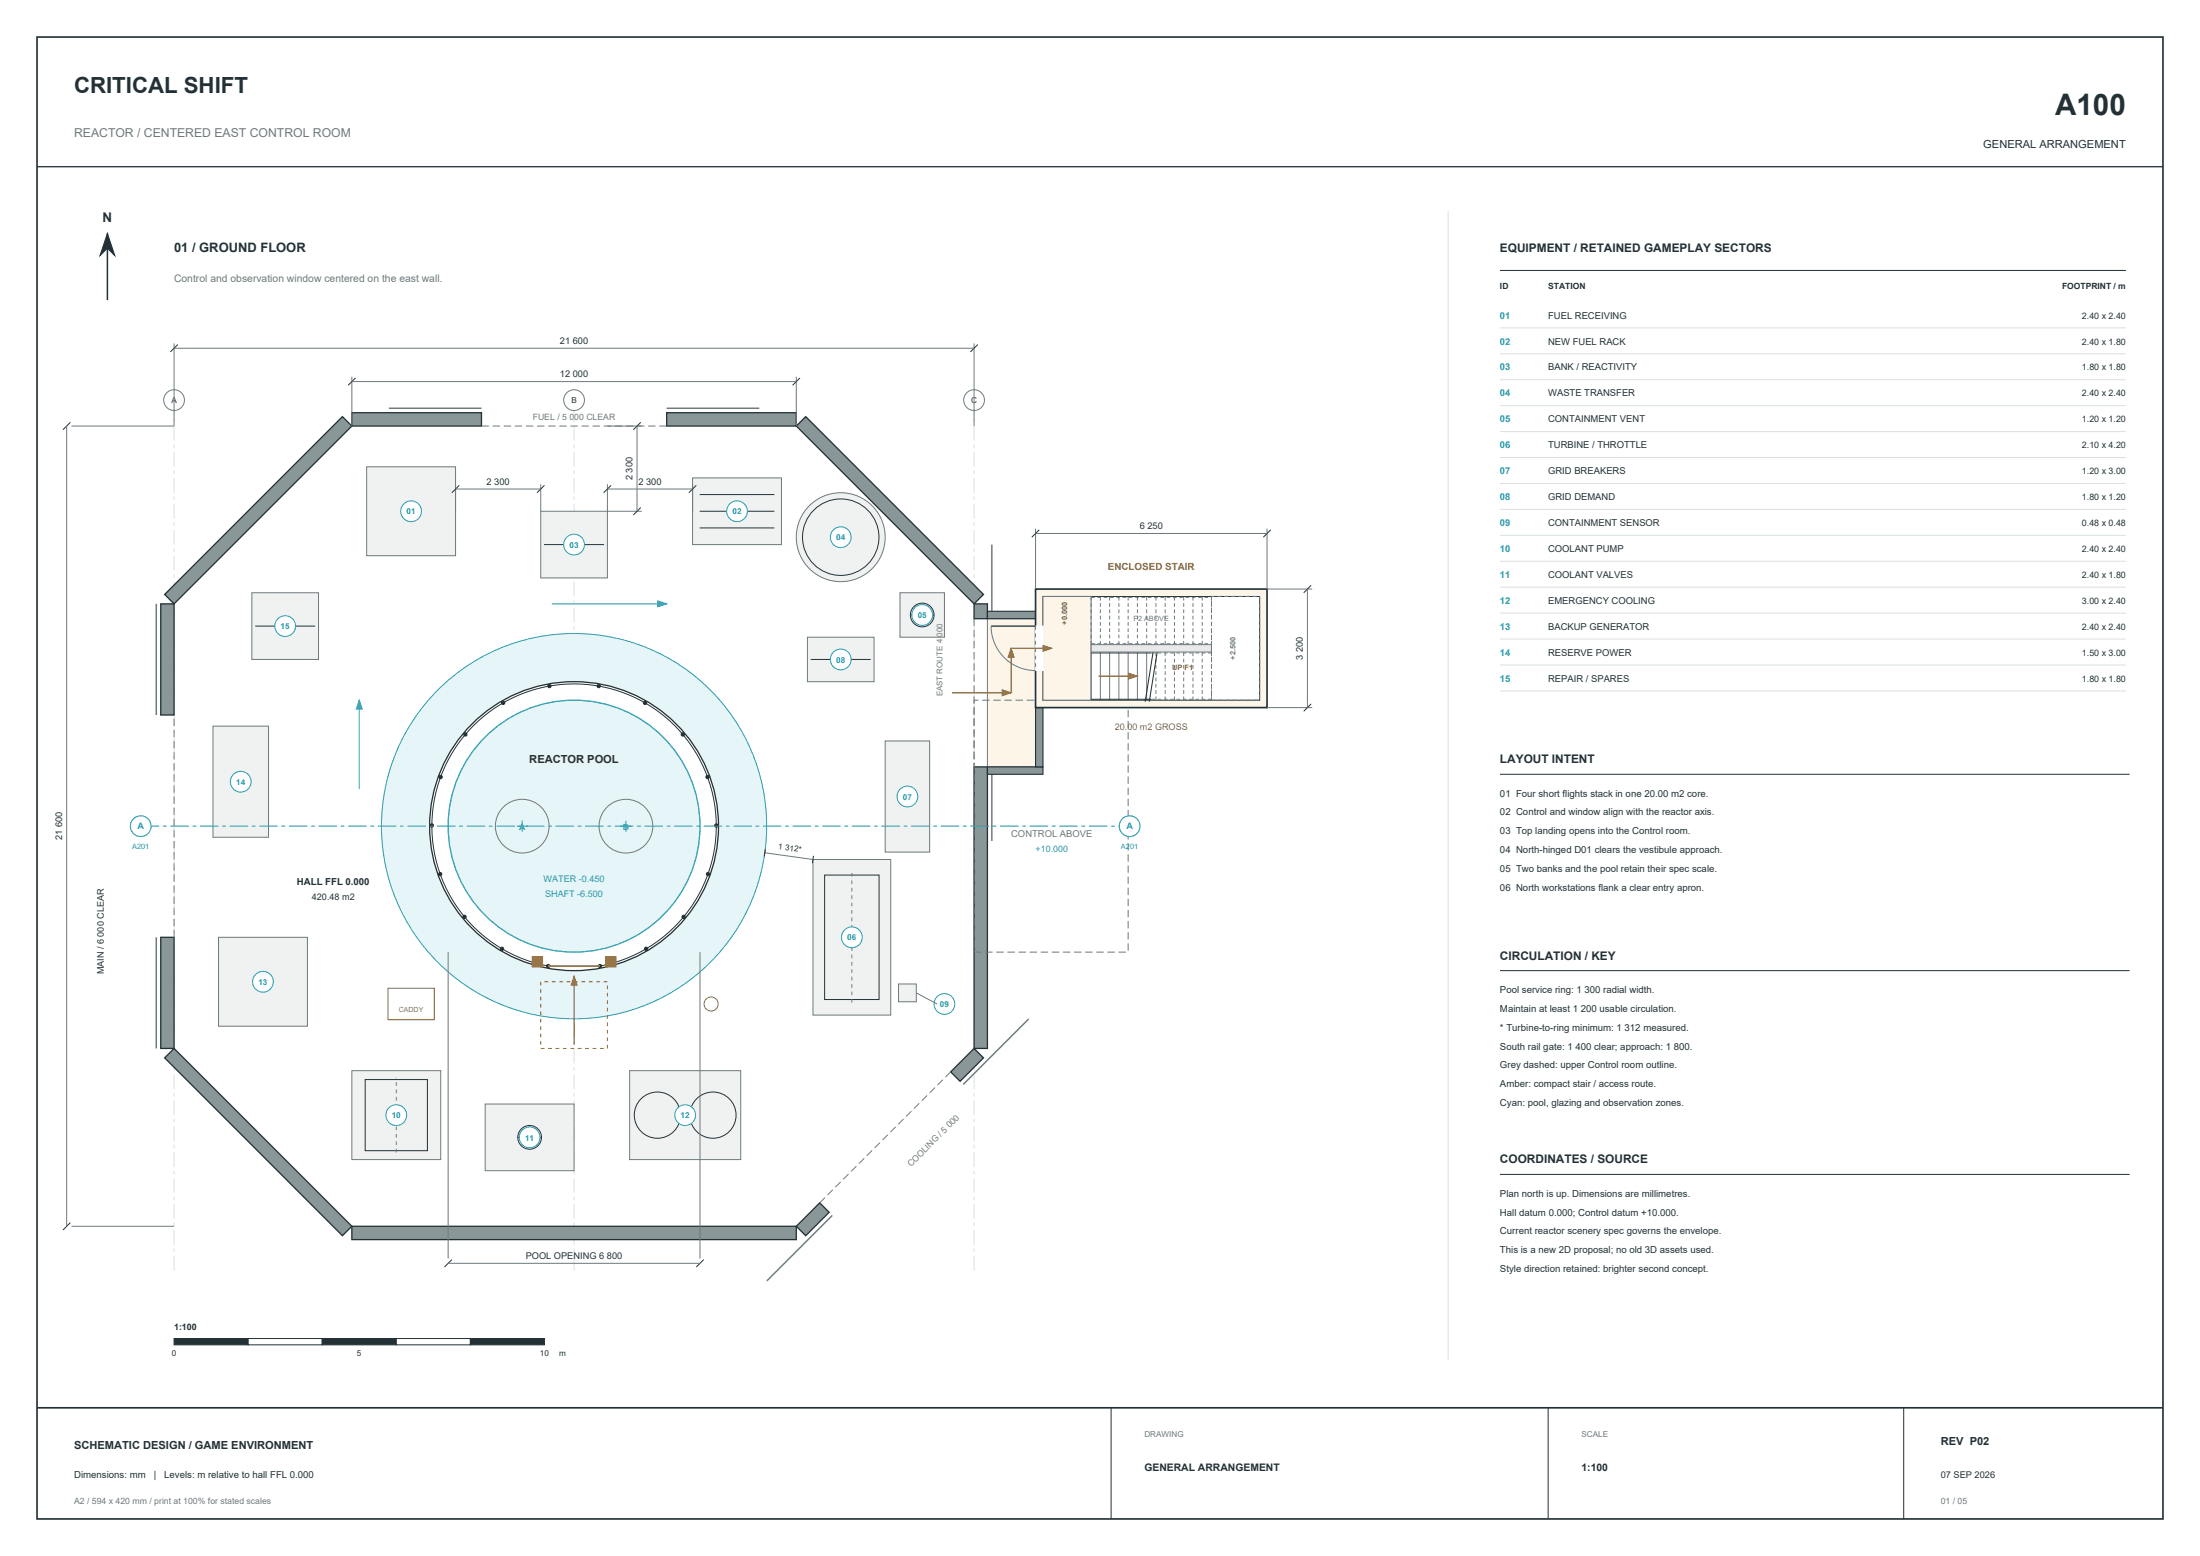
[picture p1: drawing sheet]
<svg xmlns="http://www.w3.org/2000/svg" width="594mm" height="420mm" viewBox="0 0 594 420" stroke-linecap="round" stroke-linejoin="round" font-family="sans-serif">
<path d="M10 10h574v400h-574zM10 380h574" fill="none" stroke="#233136" stroke-width=".45"/>
<path d="M10 45h574" fill="none" stroke="#233136" stroke-width=".35"/>
<path d="M300 380v30M418 380v30M514 380v30" fill="none" stroke="#233136" stroke-width=".27"/>
<path d="M47 343v-235" fill="none" stroke="#d9e0e1" stroke-width=".27" stroke-dasharray="4 1 1 1" stroke-linecap="butt"/>
<circle cx="47" cy="108" r="2.8" fill="#fff" stroke="#6e7a7d" stroke-width=".27"/>
<path d="M155 343v-235" fill="none" stroke="#d9e0e1" stroke-width=".27" stroke-dasharray="4 1 1 1" stroke-linecap="butt"/>
<circle cx="155" cy="108" r="2.8" fill="#fff" stroke="#6e7a7d" stroke-width=".27"/>
<path d="M263 343v-235" fill="none" stroke="#d9e0e1" stroke-width=".27" stroke-dasharray="4 1 1 1" stroke-linecap="butt"/>
<circle cx="263" cy="108" r="2.8" fill="#fff" stroke="#6e7a7d" stroke-width=".27"/>
<g fill="#899799" stroke="#233136" stroke-width=".35">
<path d="M95 111.4h35v3.6h-35z" fill-rule="evenodd"/>
<path d="M180 111.4h35v3.6h-35z" fill-rule="evenodd"/>
</g>
<path d="M130 115h50" fill="none" stroke="#6e7a7d" stroke-width=".27" stroke-dasharray="2 1" stroke-linecap="butt"/>
<path d="M105 110.2h25M180 110.2h25" fill="none" stroke="#6e7a7d" stroke-width=".4"/>
<g fill="#899799" stroke="#233136" stroke-width=".35">
<path d="M217.5 112.5l48 48-2.5 2.5-48-48z" fill-rule="evenodd"/>
<path d="M263 163h3.6v4h-3.6z" fill-rule="evenodd"/>
<path d="M263 207h3.6v76h-3.6z" fill-rule="evenodd"/>
</g>
<path d="M263 167v40" fill="none" stroke="#6e7a7d" stroke-width=".27" stroke-dasharray="2 1" stroke-linecap="butt"/>
<path d="M267.8 147v20M267.8 207v20" fill="none" stroke="#6e7a7d" stroke-width=".4"/>
<g fill="#899799" stroke="#233136" stroke-width=".35">
<path d="M263 283l2.5 2.5-6.3 6.4-2.5-2.6z" fill-rule="evenodd"/>
<path d="M215 331l6.3-6.3 2.6 2.5-6.4 6.3z" fill-rule="evenodd"/>
</g>
<path d="M256.7 289.3l-35.4 35.4" fill="none" stroke="#6e7a7d" stroke-width=".27" stroke-dasharray="2 1" stroke-linecap="butt"/>
<path d="M277.7 275l-17.6 17.7M224.7 328.1l-17.7 17.6" fill="none" stroke="#6e7a7d" stroke-width=".4"/>
<g fill="#899799" stroke="#233136" stroke-width=".35">
<path d="M95 331h120v3.6h-120z" fill-rule="evenodd"/>
<path d="M47 283l48 48-2.5 2.5-48-48z" fill-rule="evenodd"/>
<path d="M43.4 253h3.6v30h-3.6z" fill-rule="evenodd"/>
<path d="M43.4 163h3.6v30h-3.6z" fill-rule="evenodd"/>
</g>
<path d="M47 253v-60" fill="none" stroke="#6e7a7d" stroke-width=".27" stroke-dasharray="2 1" stroke-linecap="butt"/>
<path d="M42.2 163v30M42.2 253v30" fill="none" stroke="#6e7a7d" stroke-width=".4"/>
<path d="M44.5 160.5l48-48 2.5 2.5-48 48z" fill-rule="evenodd" fill="#899799" stroke="#233136" stroke-width=".35"/>
<circle cx="155" cy="223" r="52" fill="#e6f5f7" stroke="#279cad" stroke-width=".27"/>
<circle cx="155" cy="223" r="39" fill="#fff" stroke="#233136" stroke-width=".35"/>
<circle cx="155" cy="223" r="34" fill="#e6f5f7" stroke="#279cad" stroke-width=".35"/>
<path d="M148 260.8a38.4 38.4 0 0 1-25-59 38.4 38.4 0 0 1 64 0 38.4 38.4 0 0 1-25 59" fill="none" stroke="#233136" stroke-width=".27"/>
<g fill="#233136" stroke="#233136" stroke-width=".27">
<circle cx="162" cy="260.8" r=".45"/>
<circle cx="174.5" cy="256.1" r=".45"/>
<circle cx="184.6" cy="247.5" r=".45"/>
<circle cx="191.2" cy="235.9" r=".45"/>
<circle cx="193.4" cy="222.8" r=".45"/>
<circle cx="191" cy="209.7" r=".45"/>
<circle cx="184.4" cy="198.2" r=".45"/>
<circle cx="174.1" cy="189.7" r=".45"/>
<circle cx="161.6" cy="185.2" r=".45"/>
<circle cx="148.4" cy="185.2" r=".45"/>
<circle cx="135.9" cy="189.7" r=".45"/>
<circle cx="125.6" cy="198.2" r=".45"/>
<circle cx="119" cy="209.7" r=".45"/>
<circle cx="116.6" cy="222.8" r=".45"/>
<circle cx="118.8" cy="235.9" r=".45"/>
<circle cx="125.4" cy="247.5" r=".45"/>
<circle cx="135.5" cy="256.1" r=".45"/>
<circle cx="148" cy="260.8" r=".45"/>
</g>
<g fill="none" stroke="#6e7a7d" stroke-width=".27">
<circle cx="141" cy="223" r="7.3"/>
<circle cx="169" cy="223" r="7.3"/>
</g>
<path d="M139.5 223h3M141 221.5v3M167.5 223h3M169 221.5v3" fill="none" stroke="#279cad" stroke-width=".27"/>
<path d="M148 260.7h14" fill="none" stroke="#ab732c" stroke-width=".4"/>
<path d="M146 265h18v18h-18z" fill="none" stroke="#ab732c" stroke-width=".27" stroke-dasharray="1 1" stroke-linecap="butt"/>
<path d="M155 263.5v18.5" fill="none" stroke="#ab732c" stroke-width=".35"/>
<g fill="#ab732c" stroke="#ab732c" stroke-width=".27">
<path d="M155 263.5l.8 2.4h-1.6z"/>
<path d="M143.7 258.2h2.8v2.8h-2.8z" fill-rule="evenodd"/>
<path d="M163.5 258.2h2.8v2.8h-2.8z" fill-rule="evenodd"/>
</g>
<path d="M99 126h24v24h-24z" fill-rule="evenodd" fill="#f0f2f2" stroke="#6e7a7d" stroke-width=".27"/>
<circle cx="111" cy="138" r="2.8" fill="#fff" stroke="#279cad" stroke-width=".27"/>
<path d="M187 129h24v18h-24z" fill-rule="evenodd" fill="#f0f2f2" stroke="#6e7a7d" stroke-width=".27"/>
<path d="M188.9 138h20.2M188.9 133.5h20.2M188.9 142.5h20.2" fill="none" stroke="#233136" stroke-width=".27"/>
<circle cx="199" cy="138" r="2.8" fill="#fff" stroke="#279cad" stroke-width=".27"/>
<path d="M146 138h18v18h-18z" fill-rule="evenodd" fill="#f0f2f2" stroke="#6e7a7d" stroke-width=".27"/>
<path d="M146.9 147h16.2" fill="none" stroke="#233136" stroke-width=".27"/>
<circle cx="155" cy="147" r="2.8" fill="#fff" stroke="#279cad" stroke-width=".27"/>
<circle cx="227" cy="145" r="12" fill="#f0f2f2" stroke="#6e7a7d" stroke-width=".27"/>
<circle cx="227" cy="145" r="10.3" fill="none" stroke="#233136" stroke-width=".27"/>
<circle cx="227" cy="145" r="2.8" fill="#fff" stroke="#279cad" stroke-width=".27"/>
<path d="M243 160h12v12h-12z" fill-rule="evenodd" fill="#f0f2f2" stroke="#6e7a7d" stroke-width=".27"/>
<g fill="none" stroke="#233136" stroke-width=".27">
<path d="M245.8 166h6.4"/>
<circle cx="249" cy="166" r="3.2"/>
</g>
<circle cx="249" cy="166" r="2.8" fill="#fff" stroke="#279cad" stroke-width=".27"/>
<path d="M219.5 232h21v42h-21z" fill-rule="evenodd" fill="#f0f2f2" stroke="#6e7a7d" stroke-width=".27"/>
<path d="M222.7 236.2h14.6v33.6h-14.6z" fill="none" stroke="#233136" stroke-width=".27"/>
<path d="M230 270.6v-35.2" fill="none" stroke="#6e7a7d" stroke-width=".27" stroke-dasharray="1 1" stroke-linecap="butt"/>
<circle cx="230" cy="253" r="2.8" fill="#fff" stroke="#279cad" stroke-width=".27"/>
<path d="M239 200h12v30h-12z" fill-rule="evenodd" fill="#f0f2f2" stroke="#6e7a7d" stroke-width=".27"/>
<circle cx="245" cy="215" r="2.8" fill="#fff" stroke="#279cad" stroke-width=".27"/>
<path d="M218 172h18v12h-18z" fill-rule="evenodd" fill="#f0f2f2" stroke="#6e7a7d" stroke-width=".27"/>
<path d="M218.9 178h16.2" fill="none" stroke="#233136" stroke-width=".27"/>
<circle cx="227" cy="178" r="2.8" fill="#fff" stroke="#279cad" stroke-width=".27"/>
<path d="M242.6 265.6h4.8v4.8h-4.8z" fill-rule="evenodd" fill="#f0f2f2" stroke="#6e7a7d" stroke-width=".27"/>
<circle cx="255" cy="271" r="2.8" fill="#fff" stroke="#279cad" stroke-width=".27"/>
<path d="M247.4 268l5.6 3" fill="none" stroke="#6e7a7d" stroke-width=".27"/>
<path d="M95 289h24v24h-24z" fill-rule="evenodd" fill="#f0f2f2" stroke="#6e7a7d" stroke-width=".27"/>
<path d="M98.6 291.4h16.8v19.2h-16.8z" fill="none" stroke="#233136" stroke-width=".27"/>
<path d="M107 311.1v-20.2" fill="none" stroke="#6e7a7d" stroke-width=".27" stroke-dasharray="1 1" stroke-linecap="butt"/>
<circle cx="107" cy="301" r="2.8" fill="#fff" stroke="#279cad" stroke-width=".27"/>
<path d="M131 298h24v18h-24z" fill-rule="evenodd" fill="#f0f2f2" stroke="#6e7a7d" stroke-width=".27"/>
<g fill="none" stroke="#233136" stroke-width=".27">
<path d="M139.8 307h6.4"/>
<circle cx="143" cy="307" r="3.2"/>
</g>
<circle cx="143" cy="307" r="2.8" fill="#fff" stroke="#279cad" stroke-width=".27"/>
<path d="M170 289h30v24h-30z" fill-rule="evenodd" fill="#f0f2f2" stroke="#6e7a7d" stroke-width=".27"/>
<g fill="none" stroke="#233136" stroke-width=".27">
<circle cx="177.5" cy="301" r="6.2"/>
<circle cx="192.5" cy="301" r="6.2"/>
</g>
<circle cx="185" cy="301" r="2.8" fill="#fff" stroke="#279cad" stroke-width=".27"/>
<path d="M59 253h24v24h-24z" fill-rule="evenodd" fill="#f0f2f2" stroke="#6e7a7d" stroke-width=".27"/>
<circle cx="71" cy="265" r="2.8" fill="#fff" stroke="#279cad" stroke-width=".27"/>
<path d="M57.5 196h15v30h-15z" fill-rule="evenodd" fill="#f0f2f2" stroke="#6e7a7d" stroke-width=".27"/>
<circle cx="65" cy="211" r="2.8" fill="#fff" stroke="#279cad" stroke-width=".27"/>
<path d="M68 160h18v18h-18z" fill-rule="evenodd" fill="#f0f2f2" stroke="#6e7a7d" stroke-width=".27"/>
<path d="M68.9 169h16.2" fill="none" stroke="#233136" stroke-width=".27"/>
<circle cx="77" cy="169" r="2.8" fill="#fff" stroke="#279cad" stroke-width=".27"/>
<g fill="none" stroke="#ab732c" stroke-width=".27">
<path d="M104.7 266.7h12.6v8.5h-12.6z"/>
<circle cx="192" cy="271" r="1.9"/>
</g>
<path d="M266.6 167h13v40h-13z" fill-rule="evenodd" fill="#fcf5e8" stroke="#6e7a7d" stroke-width=".27"/>
<g fill="#899799" stroke="#233136" stroke-width=".3">
<path d="M266.6 207h15v2h-15z" fill-rule="evenodd"/>
<path d="M266.6 165h13v2h-13z" fill-rule="evenodd"/>
<path d="M279.6 191h2v16h-2z" fill-rule="evenodd"/>
</g>
<path d="M263 189h41.6v68h-41.6z" fill="none" stroke="#6e7a7d" stroke-width=".27" stroke-dasharray="2 1" stroke-linecap="butt"/>
<path d="M279.6 159h62.5v32h-62.5z" fill-rule="evenodd" fill="#fcf5e8" stroke="#233136" stroke-width=".45"/>
<path d="M281.6 161h58.5v28h-58.5z" fill-rule="evenodd" fill="#fff" stroke="#233136" stroke-width=".27"/>
<path d="M281.6 161h13v28h-13z" fill-rule="evenodd" fill="#fcf5e8" stroke="#6e7a7d" stroke-width=".27"/>
<path d="M327.1 161h13v28h-13z" fill="none" stroke="#6e7a7d" stroke-width=".27" stroke-dasharray="1.2 .7" stroke-linecap="butt"/>
<path d="M294.6 176v13M297.1 176v13M299.6 176v13M302.1 176v13M304.6 176v13M307.1 176v13M309.6 176v13" fill="none" stroke="#6e7a7d" stroke-width=".27"/>
<g fill="none" stroke="#6e7a7d" stroke-width=".27" stroke-dasharray="1 .7" stroke-linecap="butt">
<path d="M294.6 174v-13M294.6 173.7h32.5M294.6 161.2h32.5M297.1 174v-13M299.6 174v-13M302.1 174v-13M304.6 174v-13M307.1 174v-13M309.6 174v-13M310.8 176.2h16.3M312.1 174v-13M314.6 174v-13"/>
<path d="M317.1 174v-13M319.6 174v-13M322.1 174v-13M324.6 174v-13M327.1 174v-13M310.8 188.7h16.3M312.1 189v-13M314.6 189v-13M317.1 189v-13M319.6 189v-13M322.1 189v-13M324.6 189v-13"/>
<path d="M327.1 189v-13"/>
</g>
<path d="M294.6 176.2h16.2M294.6 188.7h16.2" fill="none" stroke="#233136" stroke-width=".27"/>
<path d="M311.4 175.6l-2.2 13.8M312.5 175.6l-2.2 13.8" fill="none" stroke="#233136" stroke-width=".28"/>
<path d="M294.6 174h32.5v2h-32.5z" fill-rule="evenodd" fill="#e7e9e9" stroke="#6e7a7d" stroke-width=".27"/>
<path d="M284 175h-11v12h-16M296.6 182.5h10.5" fill="none" stroke="#ab732c" stroke-width=".35"/>
<g fill="#ab732c" stroke="#ab732c" stroke-width=".27">
<path d="M304.7 181.7l2.4 .8-2.4 .8z"/>
<path d="M270.6 186.2l2.4 .8-2.4 .8z"/>
<path d="M273 175l.8 2.4h-1.6z"/>
<path d="M281.6 174.2l2.4 .8-2.4 .8z"/>
</g>
<path d="M279.5 169h2.2v12h-2.2z" fill-rule="evenodd" fill="#fff" stroke="#fff" stroke-width=".27"/>
<path d="M267.6 169h12" fill="none" stroke="#233136" stroke-width=".35"/>
<g fill="none" stroke="#6e7a7d" stroke-width=".27">
<path d="M47 92.7v22.3h-27.7M47 94h216M263 92.7v22.3M18 115v216M95 101.7v13.3M95 103h120M164 115h9.3M172 115v23M215 101.7v13.3M123 130.7v7.3M123 132h23M146 130.7v7.3"/>
<path d="M164 130.7v7.3h9.3M164 132h23M187 130.7v7.3M279.6 142.7v16.3M279.6 144h62.5M342.1 142.7v16.3h12.2M353 159v32M267.6 169a12 12 0 0 0 12 12M342.1 191h12.2M206.5 230.2l13 1.8M121 257v82.7M189 257v82.7"/>
<path d="M19.3 331h27.7M121 341h68"/>
</g>
<path d="M279.6 169v12" fill="none" stroke="#6e7a7d" stroke-width=".27" stroke-dasharray="1 1" stroke-linecap="butt"/>
<g fill="none" stroke="#233136" stroke-width=".27">
<path d="M48 93l-2 2M264 93l-2 2M19 114l-2 2M96 102l-2 2M173 114l-2 2M216 102l-2 2M124 131l-2 2M147 131l-2 2M165 131l-2 2M173 137l-2 2M188 131l-2 2M280.6 143l-2 2"/>
<path d="M343.1 143l-2 2M354 158l-2 2M354 190l-2 2M206.6 229.2l-.2 2M219.6 231l-.2 2M19 330l-2 2M122 340l-2 2M190 340l-2 2"/>
</g>
<path d="M149 163h31M97 189v24" fill="none" stroke="#279cad" stroke-width=".27"/>
<g fill="#279cad" stroke="#279cad" stroke-width=".27">
<path d="M97 189l.8 2.4h-1.6z"/>
<path d="M177.6 162.2l2.4 .8-2.4 .8z"/>
</g>
<path d="M38 223h267" fill="none" stroke="#279cad" stroke-width=".27" stroke-dasharray="5 1 1 1" stroke-linecap="butt"/>
<g fill="#fff" stroke="#279cad" stroke-width=".3">
<circle cx="38" cy="223" r="2.8"/>
<circle cx="305" cy="223" r="2.8"/>
</g>
<path d="M29 63v18" fill="none" stroke="#233136" stroke-width=".4"/>
<g fill="#233136" stroke="#233136" stroke-width=".27">
<path d="M29 63l2 6-2-2-2 2z" fill-rule="evenodd"/>
<path d="M47 361.3h20v1.7h-20z" fill-rule="evenodd"/>
</g>
<path d="M67 361.3h20v1.7h-20z" fill-rule="evenodd" fill="#fff" stroke="#233136" stroke-width=".27"/>
<path d="M87 361.3h20v1.7h-20z" fill-rule="evenodd" fill="#233136" stroke="#233136" stroke-width=".27"/>
<path d="M107 361.3h20v1.7h-20z" fill-rule="evenodd" fill="#fff" stroke="#233136" stroke-width=".27"/>
<path d="M127 361.3h20v1.7h-20z" fill-rule="evenodd" fill="#233136" stroke="#233136" stroke-width=".27"/>
<g fill="none" stroke="#d9e0e1" stroke-width=".27">
<path d="M391 57v310M405 88.5h169M405 95.5h169M405 102.5h169M405 109.5h169M405 116.5h169M405 123.5h169M405 130.5h169M405 137.5h169M405 144.5h169M405 151.5h169M405 158.5h169"/>
<path d="M405 165.5h169M405 172.5h169M405 179.5h169M405 186.5h169"/>
</g>
<path d="M405 73h169M405 209h170M405 262h170M405 317h170" fill="none" stroke="#233136" stroke-width=".27"/>
<text font-size="8" fill="#233136" x="554.9" y="31">A100</text>
<text font-size="6" fill="#233136" x="20" y="25">CRITICAL SHIFT</text>
<text font-size="3.6" fill="#233136" x="27.7" y="60">N</text>
<text font-size="3.5" fill="#233136" x="47" y="68">01 / GROUND FLOOR</text>
<text font-size="3.3" fill="#6e7a7d" x="20" y="37">REACTOR / CENTERED EAST CONTROL ROOM</text>
<g font-size="3.2" fill="#233136">
<text x="405" y="68">EQUIPMENT / RETAINED GAMEPLAY SECTORS</text>
<text x="405" y="206">LAYOUT INTENT</text>
<text x="405" y="259">CIRCULATION / KEY</text>
<text x="405" y="314">COORDINATES / SOURCE</text>
</g>
<g font-size="3" fill="#233136">
<text x="535.5" y="40">GENERAL ARRANGEMENT</text>
<text x="142.9" y="206">REACTOR POOL</text>
<text x="524" y="390">REV P02</text>
<text x="20" y="391">SCHEMATIC DESIGN / GAME ENVIRONMENT</text>
</g>
<text font-size="2.8" fill="#6e7a7d" x="47" y="76">Control and observation window centered on the east wall.</text>
<g font-size="2.8" fill="#233136">
<text x="309" y="397">GENERAL ARRANGEMENT</text>
<text x="427" y="397">1:100</text>
</g>
<text font-size="2.6" fill="#ab732c" x="299.1" y="153.8">ENCLOSED STAIR</text>
<g font-size="2.6" fill="#233136">
<text x="405" y="215">01 Four short flights stack in one 20.00 m2 core.</text>
<text x="405" y="220.1">02 Control and window align with the reactor axis.</text>
<text x="405" y="225.2">03 Top landing opens into the Control room.</text>
<text x="405" y="230.3">04 North-hinged D01 clears the vestibule approach.</text>
<text x="80.2" y="239">HALL FFL 0.000</text>
<text x="405" y="235.4">05 Two banks and the pool retain their spec scale.</text>
<text x="405" y="240.5">06 North workstations flank a clear entry apron.</text>
<text x="405" y="268">Pool service ring: 1 300 radial width.</text>
<text x="405" y="273.1">Maintain at least 1 200 usable circulation.</text>
<text x="405" y="278.2">* Turbine-to-ring minimum: 1 312 measured.</text>
<text x="405" y="283.3">South rail gate: 1 400 clear; approach: 1 800.</text>
<text x="405" y="288.4">Grey dashed: upper Control room outline.</text>
<text x="405" y="293.5">Amber: compact stair / access route.</text>
<text x="405" y="298.6">Cyan: pool, glazing and observation zones.</text>
<text x="405" y="323">Plan north is up. Dimensions are millimetres.</text>
<text x="405" y="328.1">Hall datum 0.000; Control datum +10.000.</text>
<text x="405" y="333.2">Current reactor scenery spec governs the envelope.</text>
<text x="405" y="338.3">This is a new 2D proposal; no old 3D assets used.</text>
<text x="405" y="343.4">Style direction retained: brighter second concept.</text>
<text x="20" y="399">Dimensions: mm</text>
<text x="41.5" y="399">|</text>
<text x="44.3" y="399">Levels: m relative to hall FFL 0.000</text>
</g>
<g font-size="2.5" fill="#279cad">
<text x="405" y="86">01</text>
<text x="405" y="93">02</text>
<text x="405" y="100">03</text>
<text x="405" y="107">04</text>
<text x="405" y="114">05</text>
<text x="405" y="121">06</text>
<text x="405" y="128">07</text>
<text x="405" y="135">08</text>
<text x="405" y="142">09</text>
<text x="405" y="149">10</text>
<text x="405" y="156">11</text>
<text x="405" y="163">12</text>
<text x="405" y="170">13</text>
<text x="405" y="177">14</text>
<text x="405" y="184">15</text>
<text x="37.1" y="223.8">A</text>
<text x="304.1" y="223.8">A</text>
<text x="146.8" y="238">WATER -0.450</text>
<text x="147.2" y="242">SHAFT -6.500</text>
</g>
<g font-size="2.5" fill="#233136">
<text x="418" y="86">FUEL RECEIVING</text>
<text x="151.2" y="92.8">21 600</text>
<text x="418" y="93">NEW FUEL RACK</text>
<text x="151.2" y="101.8">12 000</text>
<text x="418" y="100">BANK / REACTIVITY</text>
<text x="418" y="107">WASTE TRANSFER</text>
<text x="418" y="114">CONTAINMENT VENT</text>
<text x="418" y="121">TURBINE / THROTTLE</text>
<text x="131.4" y="130.8">2 300</text>
<text x="170.8" y="129.6" transform="rotate(-90 170.8 129.6)">2 300</text>
<text x="172.4" y="130.8">2 300</text>
<text x="418" y="128">GRID BREAKERS</text>
<text x="418" y="135">GRID DEMAND</text>
<text x="307.7" y="142.8">6 250</text>
<text x="418" y="142">CONTAINMENT SENSOR</text>
<text x="418" y="149">COOLANT PUMP</text>
<text x="418" y="156">COOLANT VALVES</text>
<text x="418" y="163">EMERGENCY COOLING</text>
<text x="418" y="170">BACKUP GENERATOR</text>
<text x="351.8" y="178.1" transform="rotate(-90 351.8 178.1)">3 200</text>
<text x="418" y="177">RESERVE POWER</text>
<text x="418" y="184">REPAIR / SPARES</text>
<text x="16.8" y="226.8" transform="rotate(-90 16.8 226.8)">21 600</text>
<text x="84.2" y="243">420.48 m2</text>
<text x="28" y="263" transform="rotate(-90 28 263)">MAIN / 6 000 CLEAR</text>
<text x="141.9" y="339.8">POOL OPENING 6 800</text>
<text x="524" y="399">07 SEP 2026</text>
</g>
<text font-size="2.5" fill="#ab732c" x="301" y="197">20.00 m2 GROSS</text>
<text font-size="2.5" fill="#6e7a7d" x="273" y="226">CONTROL ABOVE</text>
<g font-size="2.4" fill="#233136">
<text x="562.1" y="86">2.40 x 2.40</text>
<text x="562.1" y="93">2.40 x 1.80</text>
<text x="562.1" y="100">1.80 x 1.80</text>
<text x="562.1" y="107">2.40 x 2.40</text>
<text x="562.1" y="114">1.20 x 1.20</text>
<text x="562.1" y="121">2.10 x 4.20</text>
<text x="562.1" y="128">1.20 x 3.00</text>
<text x="562.1" y="135">1.80 x 1.20</text>
<text x="562.1" y="142">0.48 x 0.48</text>
<text x="562.1" y="149">2.40 x 2.40</text>
<text x="562.1" y="156">2.40 x 1.80</text>
<text x="562.1" y="163">3.00 x 2.40</text>
<text x="562.1" y="170">2.40 x 2.40</text>
<text x="562.1" y="177">1.50 x 3.00</text>
<text x="562.1" y="184">1.80 x 1.80</text>
<text x="47" y="359">1:100</text>
</g>
<text font-size="2.4" fill="#279cad" x="279.6" y="230">+10.000</text>
<text font-size="2.4" fill="#6e7a7d" x="246" y="315" transform="rotate(-45 246 315)">COOLING / 5 000</text>
<g font-size="2.3" fill="#233136">
<text x="405" y="78">ID</text>
<text x="418" y="78">STATION</text>
<text x="556.8" y="78">FOOTPRINT / m</text>
</g>
<g font-size="2.3" fill="#6e7a7d">
<text x="143.8" y="113.5">FUEL / 5 000 CLEAR</text>
<text x="20" y="406">A2 / 594 x 420 mm / print at 100% for stated scales</text>
<text x="524" y="406">01 / 05</text>
</g>
<g font-size="2.3" fill="#279cad">
<text x="140.2" y="224">A</text>
<text x="168.2" y="224">B</text>
</g>
<g font-size="2.2" fill="#233136">
<text x="46.3" y="108.9">A</text>
<text x="154.3" y="108.9">B</text>
<text x="262.2" y="108.9">C</text>
<text x="210.1" y="229.2" transform="rotate(8 210.1 229.2)">1 312*</text>
<text x="46.4" y="366">0</text>
<text x="96.4" y="366">5</text>
<text x="145.8" y="366">10</text>
<text x="151" y="366">m</text>
</g>
<g font-size="2.2" fill="#279cad">
<text x="109.8" y="138.8">01</text>
<text x="197.8" y="138.8">02</text>
<text x="153.8" y="147.8">03</text>
<text x="225.8" y="145.8">04</text>
<text x="247.8" y="166.8">05</text>
<text x="75.8" y="169.8">15</text>
<text x="225.8" y="178.8">08</text>
<text x="63.8" y="211.8">14</text>
<text x="243.8" y="215.8">07</text>
<text x="228.8" y="253.8">06</text>
<text x="69.8" y="265.8">13</text>
<text x="253.8" y="271.8">09</text>
<text x="105.8" y="301.8">10</text>
<text x="183.8" y="301.8">12</text>
<text x="141.8" y="307.8">11</text>
</g>
<g font-size="2.2" fill="#6e7a7d">
<text x="309" y="388">DRAWING</text>
<text x="427" y="388">SCALE</text>
</g>
<text font-size="2.1" fill="#6e7a7d" x="254.5" y="188" transform="rotate(-90 254.5 188)">EAST ROUTE 4 000</text>
<g font-size="2" fill="#ab732c">
<text x="288.1" y="168.6" transform="rotate(-90 288.1 168.6)">+0.000</text>
<text x="316.5" y="180.8">UP F1</text>
</g>
<text font-size="2" fill="#6e7a7d" x="333.6" y="178.1" transform="rotate(-90 333.6 178.1)">+2.500</text>
<g font-size="2" fill="#279cad">
<text x="35.7" y="229.2">A201</text>
<text x="302.7" y="229.2">A201</text>
</g>
<text font-size="1.9" fill="#6e7a7d" x="306.1" y="167.5">F2 ABOVE</text>
<text font-size="1.9" fill="#ab732c" x="107.7" y="273.2">CADDY</text>
</svg>
